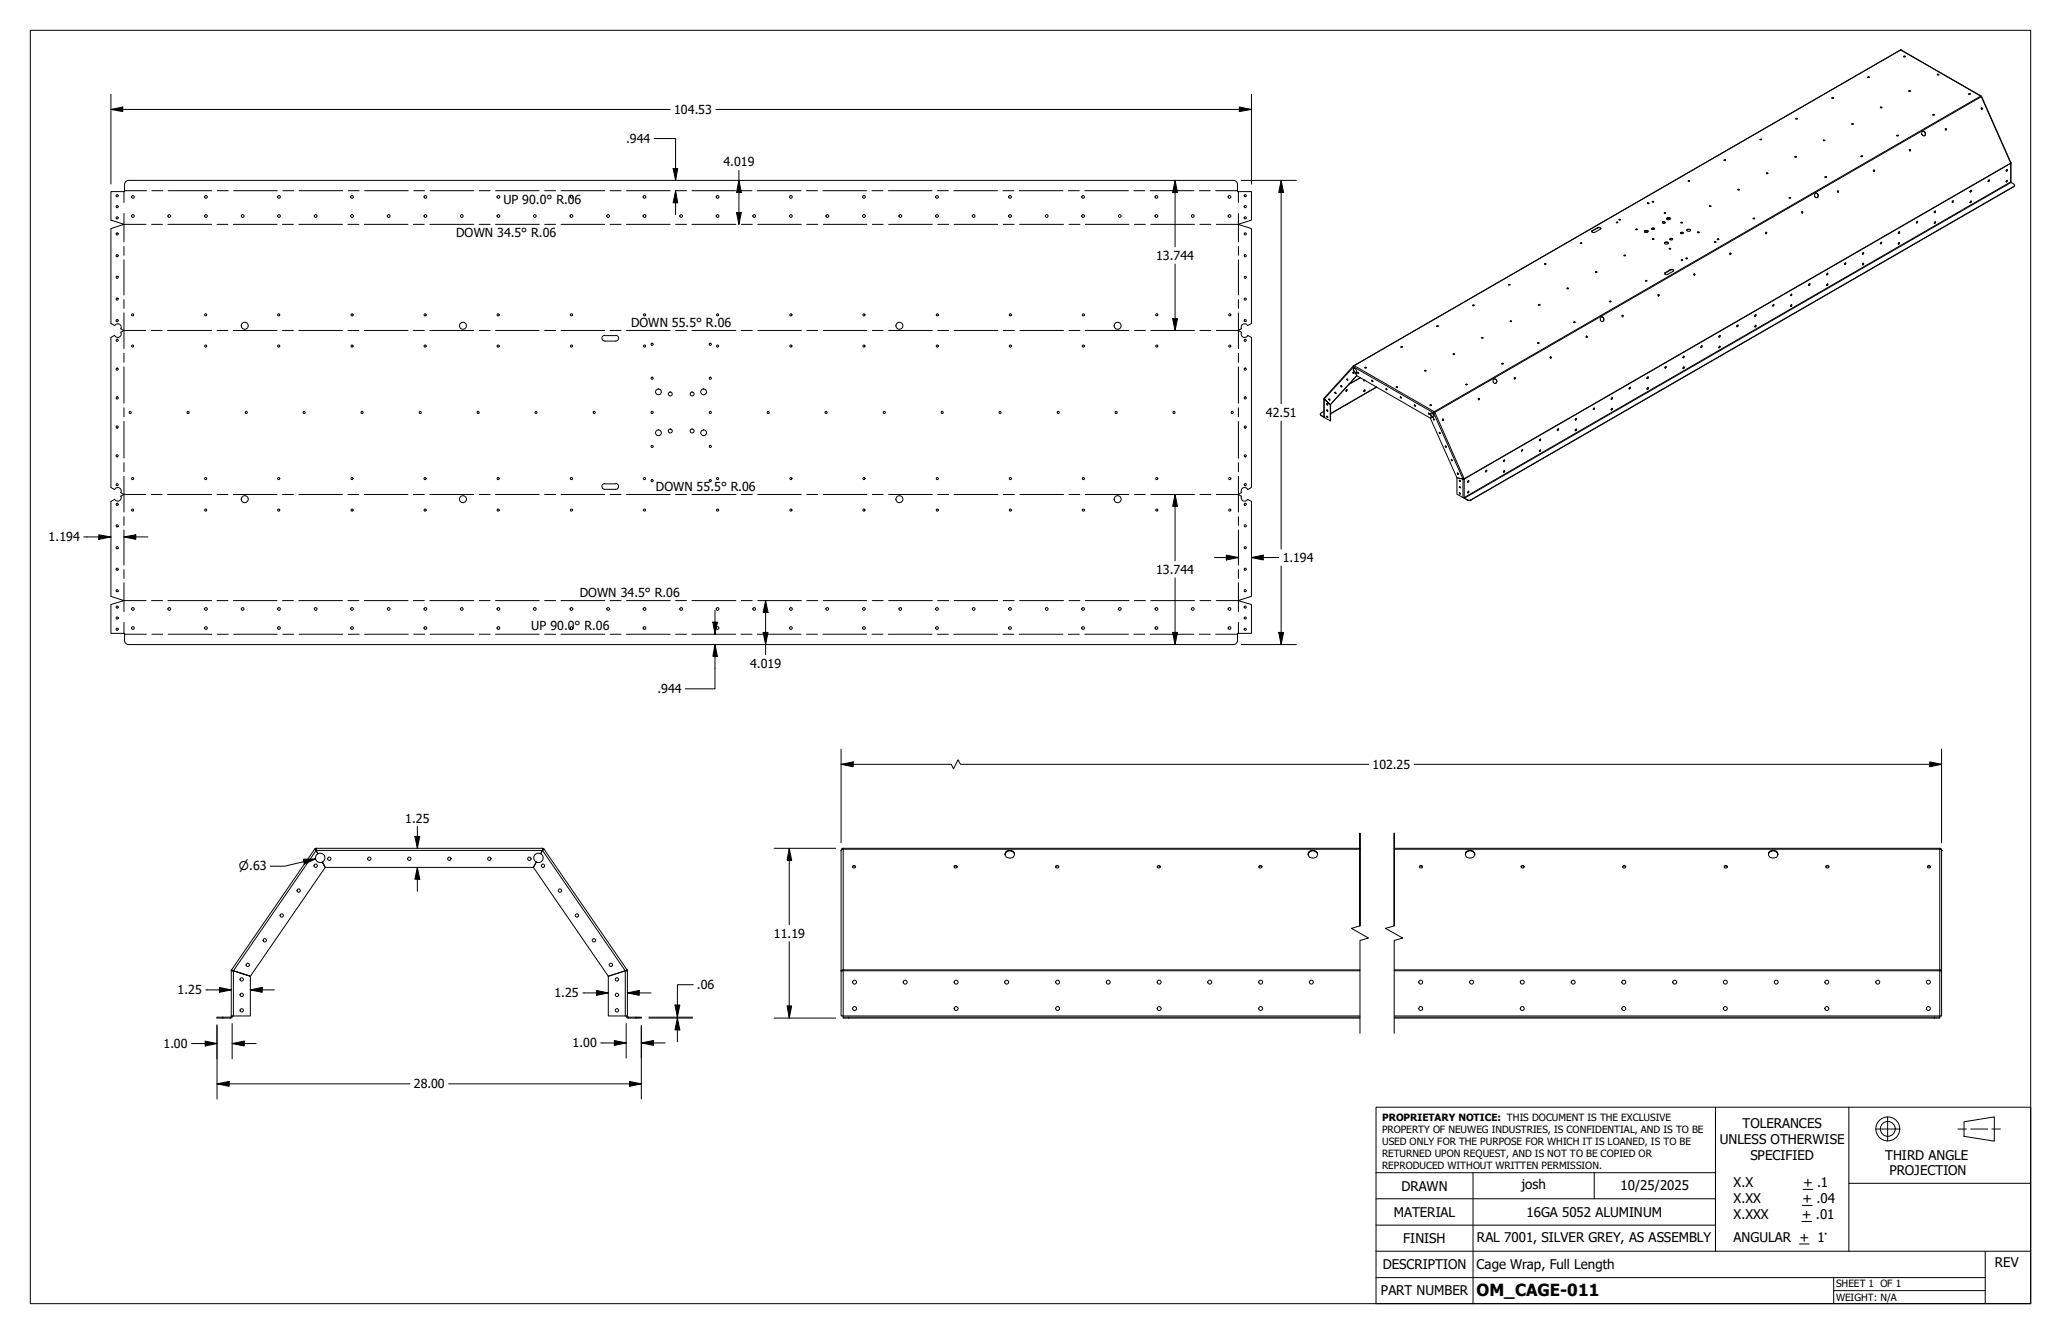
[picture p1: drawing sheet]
<svg xmlns="http://www.w3.org/2000/svg" width="432mm" height="279mm" viewBox="0 0 432 279" stroke-linecap="round" stroke-linejoin="round" font-family="sans-serif">
<!-- layer: Visible (ANSI) -->
<g fill="none" stroke="#000" stroke-width=".21">
<path d="M391.3 16.2h.3M391.3 16.1h.2l.1 .2zM398.2 10.5l16.9 9.6M398.2 10.5l-114.5 66.1M398.2 10.4v.1M398.8 11.9h.4M399.9 19.1h.3M405.9 15.6h.3v.1h-.3zM405.9 15.7h.3M412.4 19.7l.3-.1a.16 .16 0 0 1-.1 .2 .16 .16 0 0 1-.2-.1zM412.5 19.7h.2M353.7 37.9h.2"/>
<path d="M353.7 37.8l.3 .1-.3 .1zM361.2 33.6h.3M364.1 39.7l.3-.1v.2h-.2zM364.1 39.8h.3M368.7 29.3h.3M370.1 36.3l.2-.1 .1 .1-.3 .1zM370.1 36.3h.3M376 32.9h.4M376.2 24.9h.4M376.2 24.8h.3l.1 .1-.3 .1zM382 29.3h.3v.2h-.3zM382 29.5h.3"/>
<path d="M382.3 37.1h.4M382.3 37h.2l.2 .1zM383.8 20.6h.3M388 25.9l.3 .1h-.3zM388 26h.3M389.9 32.8h.3M392.6 35.6v.3M394 22.5h.3M397.4 28.4h.3M397.4 28.3h.3a.16 .16 0 0 1-.2 .2 .16 .16 0 0 1-.1-.2zM400 31.3l.2 .1-.1 .2M402.9 27.5h.1a.51 .51 0 0 1 .4 .4 .51 .51 0 0 1-.3 .5"/>
<path d="M404.9 24.1h.4M407.6 26.9l.1 .3M412.9 39.9a.16 .16 0 0 1 .1 .2 .16 .16 0 0 1-.3 0zM412.9 39.9l-.2 .3M415.1 20.2v.1M415.1 20.2l-.1-.1 .1 .2M415.1 22.6l.1 .1v.2M415.2 20.2l6.1 13.9M416.6 37.7l.2 .1a.19 .19 0 0 1-.1 .2 .19 .19 0 0 1-.2 0zM416.8 37.7l-.2 .3M420.5 35.7l-.1 .1M420.5 35.5l-.2 .3"/>
<path d="M420.5 37.8l-.2 .3M421.3 34.1v.1zM421.3 34.2v4l.6 .3a.26 .26 0 0 1 .2 .3 .26 .26 0 0 1-.2 .3l-113.7 65.6h-.7l-.7-.5-.2 .1-1.4-.8v-3.4M422.1 38.8l-.2 .3-113.7 65.7h-.6l-.8-.4-.1-.2M316 59.7h.4M323.6 55.3h.2M323.7 55.2l.2 .1-.3 .1zM331.1 51h.3M333.5 48.4l1.3-.8h.3a.22 .22 0 0 1 .2 .1 .22 .22 0 0 1 0 .3l-1.2 .7-.5-.1zM334.3 57h.3M335.4 47.9l-.2-.2-.5 .1-1.2 .7M338.6 46.6h.3"/>
<path d="M338.6 46.5l.4 .1-.4 .1zM339.2 46h.3M340.2 53.5l.3-.1 .1 .2zM340.2 53.5h.4M342.7 48.1h.3M342.8 47.9l.2 .2h-.2zM344.6 48.5l.1-.2h.4l.2 .2M344.6 48.3h.2a.28 .28 0 0 1 .4-.1 .28 .28 0 0 1 0 .4l-.3 .1a.23 .23 0 0 1-.3-.1 .23 .23 0 0 1 0-.3zM344.7 58.9h.3M345.1 48.3l-.5 .3M345.2 42.5l.3 .1a.17 .17 0 0 1-.2 .1 .17 .17 0 0 1-.1-.2zM345.2 42.6h.2"/>
<path d="M346.1 47.8h.4a.17 .17 0 0 1 .1 .2 .17 .17 0 0 1-.2 .1h-.3zM346.1 47.9l.1-.1 .4 .1M346.1 42.3h.4M346.2 50h.3v.1l-.2 .1zM346.2 50.1h.3M348.3 46.7l.1-.2h.4l.1 .2M348.7 44.6h.3M348.7 57.2l1.2-.7 .4-.1 .3 .2-.1 .2-1.3 .7-.5-.1zM348.7 50.9l.5-.2a.26 .26 0 0 1 .4 .2 .26 .26 0 0 1-.4 .2h-.3zM348.7 50.9l.4-.2 .5 .2M349.2 45.8l.2-.1h.4l.1 .1M349.2 45.7l.2-.1a.3 .3 0 0 1 .4 0 .3 .3 0 0 1 .1 .4h-.4a.23 .23 0 0 1-.3 0 .23 .23 0 0 1 0-.3z"/>
<path d="M349.8 52.1h.2M349.8 45.7l-.6 .3M349.8 50l.4-.1 .2 .2a.3 .3 0 0 1-.3 .2 .3 .3 0 0 1-.3-.3zM349.8 50.1l.3-.1 .3 .1M350.6 56.7l-.1-.2h-.5l-1.3 .8M352.1 48.7l.5-.1a.24 .24 0 0 1-.2 .4 .24 .24 0 0 1-.3-.2zM352.1 48.8l.1-.1 .5 .1M352.2 46.7h.3M352.2 54.5h.4M352.2 54.4h.3l.1 .1h-.3zM353.3 54.2h.2M353.4 48.1l.5-.1a.25 .25 0 0 1 .3 .3 .25 .25 0 0 1-.4 .2 .3 .3 0 0 1-.3-.1 .3 .3 0 0 1-.1-.3z"/>
<path d="M353.4 48.3l.2-.2h.3l.3 .2M354.9 57.3l.1 .1v.3M355.7 48.7h.3M358.1 43.1h.4a.16 .16 0 0 1-.2 .2 .16 .16 0 0 1-.2-.2zM358.1 43.2h.4M359.2 50.6l.3 .1-.2 .1zM359.2 50.7h.3M359.8 50.2h.3M362.5 53l.1 .1-.1 .2M367.3 45.8h.3M367.3 45.7h.2l.1 .1zM370 48.6l.1 .1-.1 .3"/>
<path d="M374.8 41.5h.4M377.5 44.3l.1 .3M379 59.5l.2-.1a.19 .19 0 0 1 0 .3 .19 .19 0 0 1-.3-.1zM379.1 59.4l.1 .1-.3 .3M380.4 40.4l.5 .4-.1 .5-.2 .1M382.8 59.5l.2 .1a.19 .19 0 0 1-.1 .2 .19 .19 0 0 1-.2 0zM382.9 57.2l-.2 .3M382.9 59.4l-.2 .4M385 40h.1v.3M386.5 55.2l.2-.1-.1 .3h-.1zM386.7 55.1l-.2 .3M390.2 53l.3-.1-.2 .4z"/>
<path d="M390.4 52.9l-.2 .3M390.4 55.1l-.1 .3h-.1M394.1 50.7l.2 .1-.2 .3h-.1zM394.1 50.7l-.1 .4M398 48.5l-.2 .4M398 50.8l-.2 .3M401.7 46.4l-.2 .3M405.4 46.4a.16 .16 0 0 1 .1 .2 .16 .16 0 0 1-.2 .1zM405.4 44.2l-.1 .3M405.4 46.4l-.1 .4M409.1 42h.2v.2l-.2 .2zM409.2 42l-.2 .4"/>
<path d="M412.9 42.1v.3h-.2M24 68.2l-.8-.4v-19.9l2.8-.9-2.8-.9v-6h2.9v-1.4a.86 .86 0 0 1 .9-.9h231.4a.86 .86 0 0 1 .9 .8v1.5h2.9v6l-2.8 .9 2.8 .9v19.9l-.8 .4M24 70.2l-.8 .5v31.4l.8 .5M24 68.2a.73 .73 0 0 1 1-.3 .73 .73 0 0 1 .3 1M25.3 68.8l.7 .4-.7 .4a.71 .71 0 0 1-.3 1 .71 .71 0 0 1-1-.3M126.7 70.3h2.3M126.7 70.2a.6 .6 0 0 0-.6 .6 .6 .6 0 0 0 .6 .6h2.3M129 70.2a.6 .6 0 0 1 .6 .6 .6 .6 0 0 1-.6 .6M260.1 68.8l-.7 .4 .7 .4a.74 .74 0 0 0 .3 1 .74 .74 0 0 0 1-.3M261.4 70.2l.8 .5v31.4l-.8 .5M261.4 68.2a.73 .73 0 0 0-1-.3 .73 .73 0 0 0-.3 1M282.2 79.4h.2v.2h-.2z"/>
<path d="M282.3 79.4l.1 .2M283.5 78l.2 .1-.1 .2zM283.5 78l.2 .2M283.6 76.8l.1 .4M283.6 76.6h.1l-.1 .2M283.6 76.6v.2M283.6 76.6l-6.2 6.8v.2v-.2M283.6 76.6h.1M283.7 77.2v.5l.4 .3M283.7 77.2l-.2 .1 .1 .4 .4 .4M283.7 77.2h.1M283.7 77.2l.5 .3v.5l-.2 .1"/>
<path d="M284 78.1l.2 .6M284.1 78h.1M284.1 78l-.1 .1M284.2 78l-.2 .1M284.2 78.7l15.5 8.9 5.5 12.5M284.2 78.7l-5.5 6.1M284.3 78.7l-5.5 6v3.4l-1.4-.7M284.5 78l.2 .2M285.8 79.5v.3l.2-.2M285.9 77h.4M285.9 77l.3-.1 .1 .1-.3 .1zM285.9 79.6l-.1 .2"/>
<path d="M287.5 79.6l.2 .3M287.5 79.6l.2 .3a.16 .16 0 0 1-.3 0 .16 .16 0 0 1 .1-.3zM293.5 72.7h.3M298.5 77.7h.3M298.6 77.5l.2 .2h-.3zM301 68.3h.3M301 68.3l.2-.1 .1 .1-.2 .1zM304.5 74.2h.2M308.5 64h.3M310.5 70.8h.2M312.9 79.5a.43 .43 0 0 1 .7 .2 .43 .43 0 0 1-.5 .6 .54 .54 0 0 1-.2-.8zM313.1 79.4h.2a.52 .52 0 0 1 0 .9"/>
<path d="M314.6 76.2h.3M314.6 76.1l.4 .1-.4 .1zM316.4 67.2h.2l.1 .2zM316.4 67.3h.3M317.3 79.1l.1 .3M322.1 71.9h.4M322.3 63.8h.3v.1zM322.4 63.9h.2M324.8 74.7l.1 .1v.3M328.3 60.5h.3M329.7 67.5h.2M329.7 67.4l.3 .1-.3 .1z"/>
<path d="M332.4 70.4l.1 .1-.1 .2M335.5 66.4l.5 .3v.4l-.3 .3M335.5 66.4a.51 .51 0 0 1 .6 .4 .51 .51 0 0 1-.4 .6 .57 .57 0 0 1-.4-.5 .57 .57 0 0 1 .2-.5zM337.2 63.2h.3M339.9 66l.1 .1-.1 .3M345.1 79l.1-.1a.16 .16 0 0 1 .1 .3 .16 .16 0 0 1-.2 0zM345.2 78.9v.3h-.1M347.4 61.7l.1 .1v.2M348.9 76.8h.2a.18 .18 0 0 1 0 .2 .18 .18 0 0 1-.3 0zM349.1 76.8l-.2 .3M352.8 74.6l-.2 .3M352.8 76.8l-.2 .4"/>
<path d="M356.6 72.4l-.2 .4M360.2 72.5l.2 .1-.1 .2h-.2zM360.3 70.2a.16 .16 0 0 1 0 .3 .16 .16 0 0 1-.2 0l.2-.3 .1 .2-.1 .2-.2-.1M360.3 72.5l-.2 .3M363.9 68.1h.1a.16 .16 0 0 1 .1 .2 .16 .16 0 0 1-.2 0zM364.1 68.1l-.2 .3M367.9 65.9l-.2 .3M367.9 68.1l-.2 .4M371.6 63.8l-.2 .3M375.2 61.7l.2-.1-.1 .3h-.1zM375.2 63.9l.2-.1-.1 .4-.1-.1zM375.3 61.6l-.1 .3"/>
<path d="M375.3 63.8l-.1 .3M276.6 86.7l.2 .4 .6 .3M277.4 87.4h.1M277.4 86.2l-.6 .3a.26 .26 0 0 0-.2 .2 .26 .26 0 0 0 .2 .3l.6 .3M277.4 87.3h.1M277.4 83.5v3.9M277.4 83.6l1.4 1.1zM277.9 84.6l.2-.1 .1 .3h-.1zM277.9 85.9h.2l.1 .2h-.2zM278.1 84.5l.1 .3M278.1 85.9l.1 .2M278.1 87.2l.1 .2"/>
<path d="M278.4 83.6l.2 .2M278.7 84.8v3.3M279.7 82.2l.2 .2M280.9 80.8l.3 .2h-.2zM281 80.8l.1 .2M282.2 81.6l-.2 .3M285.8 81.7h.2l-.1 .3h-.1zM285.9 81.7l-.1 .3M288.4 81.1l-9.6 5.6M290.4 81.3l.2 .3M292.5 81h.3v.2h-.3zM292.5 81.1h.3"/>
<path d="M293.3 83.2l.1-.1 .2 .3zM293.4 83.1l.2 .2M296.3 84.8a.16 .16 0 0 1 .2 .1 .16 .16 0 0 1 0 .2zM296.4 84.8l.1 .2M299.3 86.5l.2 .3zM299.3 86.5l.2 .2M299.6 84.9h.2M299.6 84.8l.3 .1-.3 .1zM299.7 87.6h.1M299.8 86.5v.4l.2 .3M299.9 87.2l-.2 .4M300 87.2h.1"/>
<path d="M300 87.2l.4 .2M300 87.2h-.1M300.2 86.7h.1M300.2 86.7l-.2-.1a.23 .23 0 0 0-.3 0 .23 .23 0 0 0 0 .3l.2 .3M300.2 86.7a.44 .44 0 0 1 0 .7l-.3-.2M300.4 87.7l.1 .2M300.4 86.5l-.2 .2M300.4 86.4h.1M300.4 86.4l-.2 .3M300.4 86.4v.1M300.5 86.2l.1 .2M300.5 86.3v.1"/>
<path d="M300.5 86.2l-.1 .3M300.5 86.3l-.1 .1M300.5 86.2v.1M300.6 86.4l-.2 .1M300.6 86.4h-.1M301.6 90.6l.2 .2M302.2 87.8h.1a.16 .16 0 0 1 .2 .1 .16 .16 0 0 1-.2 .2zM302.3 87.8v.3M302.8 93.4l.2 .3M304 96.3a.16 .16 0 0 1 .3 0 .16 .16 0 0 1-.1 .2zM304.1 96.2l.2 .3M305.4 99.1l.2 .2a.16 .16 0 0 1-.3 0 .16 .16 0 0 1 .1-.2z"/>
<path d="M305.4 99.1l.1 .2M307.1 80.6h.3M309.8 83.4l.1 .1-.1 .3M311.4 98.5l-.2 .3M315.1 96.3h.1a.16 .16 0 0 1 0 .3 .16 .16 0 0 1-.2 0zM315.1 98.6l.2 .1-.3 .2zM315.2 96.3l-.2 .3M315.2 98.6l-.2 .3M319 94.1l-.2 .4M322.5 94.4l.3-.2-.1 .4h-.2zM322.7 91.9l-.1 .4h-.1M322.7 94.2l-.2 .4"/>
<path d="M326.5 89.8v.2l-.2 .1M330.1 89.9h.1a.16 .16 0 0 1 .1 .2 .16 .16 0 0 1-.3 0zM330.3 87.6l-.2 .3M330.3 89.9l-.2 .3M334 85.5l-.2 .3M337.8 83.2l-.2 .4M337.8 85.5l-.2 .4M341.5 81.1l-.1 .3h-.1M345.2 81.2l.1 .1-.2 .2M24 104.6l-.8 .4v19.9l2.8 .9-2.8 .8v6.1h2.9v1.4M24 102.5a.71 .71 0 0 1 1-.3 .71 .71 0 0 1 .3 1l.7 .4-.7 .3M25.3 103.9a.73 .73 0 0 1-.3 1 .73 .73 0 0 1-1-.3"/>
<path d="M126.7 101.3h2.3M126.7 101.3a.6 .6 0 0 0-.6 .6 .6 .6 0 0 0 .6 .6h2.3M129 101.3a.6 .6 0 0 1 .6 .6 .6 .6 0 0 1-.6 .6M260.1 103.9a.73 .73 0 0 0 .3 1 .73 .73 0 0 0 1-.3M261.4 104.6l.8 .4v19.9l-2.8 .9 2.8 .8v6.1h-2.9v1.4M261.4 102.5a.74 .74 0 0 0-1-.3 .74 .74 0 0 0-.3 1l-.7 .4 .7 .3M305.2 100.1l1.3 .2M305.8 100.6l.1 .2M305.8 101.9l.1 .3M305.8 103.2l.1 .2-.1-.2v.2h.1M306.5 100.3h.3M306.6 100.3h.1"/>
<path d="M306.7 100.3h.1M307.7 100.6l-.2 .4M307.7 102.9l-.2 .3a.16 .16 0 0 1 .1-.2 .16 .16 0 0 1 .2 0l-.1 .3-.2-.1M26.1 134.1a.86 .86 0 0 0 .9 .9h231.4a.86 .86 0 0 0 .9-.9M65.9 177.9l.3 .2M65.9 177.9l-17.4 25.2M65.9 177.9l.2 .1M66.1 178l.1 .1M66.2 177.7v.4M66.2 178.1l.4 .7M66.2 177.7h47.5M66.3 177.9l-.2 .1"/>
<path d="M66.3 177.7l-.4 .2M66.6 178.8a.98 .98 0 0 0-.4 1.3 .98 .98 0 0 0 1.3 .4M66.6 178.8a.98 .98 0 0 1 1.4 .4 .98 .98 0 0 1-.5 1.3M113.3 178.8a.98 .98 0 0 0-1.4 .4 .98 .98 0 0 0 .4 1.3M113.6 177.9l.2 .1M113.6 177.7l.4 .2M113.7 178.1l-.4 .7a.98 .98 0 0 1 .4 1.3 .98 .98 0 0 1-1.3 .4M113.7 177.7v.4M113.7 177.9v.2M113.7 177.7v.2M113.8 178l-.1 .1M114 177.9l-.3 .2"/>
<path d="M114 177.9l17.4 25.2M114 177.9l-.2 .1M176.2 178.1h.1M176.2 178.1v25.2h.5M176.7 177.7v.2l-.5 .2M176.7 177.7l-.4 .1-.1 .3M176.7 177.7h108.2M210.6 178.9a.97 .97 0 0 0 1.1 .8 .97 .97 0 0 0 .8-1.1 1.04 1.04 0 0 0-1.1-.5 1.04 1.04 0 0 0-.8 .8 1.02 1.02 0 0 1 1-.7 1.02 1.02 0 0 1 .9 .7M274.1 178.9a.97 .97 0 0 0 1.1 .8 .97 .97 0 0 0 .8-1.1 1.04 1.04 0 0 0-1.1-.5 1.04 1.04 0 0 0-.8 .8 1.02 1.02 0 0 1 1-.7 1.02 1.02 0 0 1 .9 .7M292.1 177.7h114.3M307 178.9a1 1 0 0 0 1.1 .8 1 1 0 0 0 .9-.9 1.03 1.03 0 0 0-1.1-.7 1.03 1.03 0 0 0-.9 .8 1.02 1.02 0 0 1 1-.7 1.02 1.02 0 0 1 1 .7M370.5 178.9a1 1 0 0 0 1.1 .8 1 1 0 0 0 .9-.9 1.03 1.03 0 0 0-1.1-.7 1.03 1.03 0 0 0-.9 .8 1.02 1.02 0 0 1 1-.7 1.02 1.02 0 0 1 1 .7"/>
<path d="M406.4 177.7v.2h.3l.1 .2M406.4 177.7a.35 .35 0 0 1 .4 .4M406.8 178.1v34.7h-.4v.4h-114.3M406.8 178.1h.1M67.5 180.5l.6 1.2-.5-1.2M112.3 180.5l-.5 1.2 .6-1.2M178.6 181.6l.3-.2 .4 .2M199.9 181.6l.3-.2 .3 .2M221.2 181.6l.2-.2 .4 .2M242.4 181.6l.3-.2 .4 .2M263.7 181.6l.3-.2 .4 .1v.1M297.4 181.6l.2-.2 .4 .2"/>
<path d="M318.7 181.6l.2-.2 .4 .1v.1M340 181.6l.2-.2 .4 .2M361.3 181.6l.2-.2 .4 .2M382.5 181.6l.3-.2 .4 .2M403.8 181.6l.3-.2 .3 .2M48.3 213h-2.8v.2h2.8M48.5 203.3v9.5h4v-8.3M48.5 203.3h.4M48.5 212.8l-.2 .2M48.5 203.1l.4 .2M48.5 203.1v.3M48.7 203.2l-.1 .2"/>
<path d="M48.7 212.8l-.2 .4h-.2M52.5 204.5l-3.6-1.2 3.6 1.2M52.5 204.5l15.6-22.8h43.7l15.6 22.8M131 203.3h.4M131 203.3l-3.6 1.2M131.2 212.8l.2 .4h.2h2.8v-.2h-2.8l-.2-.2M131.2 203.2l.1 .2M131.4 203.1v.3M131.4 203.1l-.4 .2h.4M131.4 203.1l-.4 .2M131.4 203.3v9.5h-4v-8.3M176.2 203.3h.1"/>
<path d="M176.2 203.3v9.5h.5v.4h108.2M176.3 203.2l.4-.1v.2h-.5zM176.7 213h108.2M292.1 213h114.3M406.4 203.3h.4M406.4 203.1h.3l.1 .2h-.4z"/>
<circle cx="399" cy="11.8" r=".14"/>
<circle cx="400.1" cy="19.1" r=".14"/>
<circle cx="361.3" cy="33.6" r=".15"/>
<circle cx="368.9" cy="29.2" r=".13"/>
<circle cx="376.2" cy="32.8" r=".13"/>
<circle cx="383.9" cy="20.5" r=".14"/>
<circle cx="390" cy="32.7" r=".14"/>
<circle cx="392.6" cy="35.8" r=".15"/>
<circle cx="394.1" cy="22.5" r=".14"/>
<circle cx="400.1" cy="31.5" r=".16"/>
<circle cx="403" cy="27.9" r=".45"/>
<circle cx="405.1" cy="24" r=".13"/>
<circle cx="407.7" cy="27.1" r=".14"/>
<circle cx="415.2" cy="22.8" r=".16"/>
<circle cx="420.4" cy="37.9" r=".15"/>
<circle cx="420.4" cy="35.7" r=".17"/>
<circle cx="24.5" cy="43.3" r=".22"/>
<circle cx="24.5" cy="41" r=".22"/>
<circle cx="24.5" cy="45.6" r=".22"/>
<circle cx="24.5" cy="49" r=".22"/>
<circle cx="24.5" cy="58.1" r=".22"/>
<circle cx="24.5" cy="53.6" r=".22"/>
<circle cx="27.8" cy="45.2" r=".29"/>
<circle cx="27.8" cy="41.2" r=".29"/>
<circle cx="35.5" cy="45.2" r=".29"/>
<circle cx="43.1" cy="45.2" r=".29"/>
<circle cx="43.1" cy="41.2" r=".29"/>
<circle cx="50.8" cy="45.2" r=".29"/>
<circle cx="58.5" cy="45.2" r=".29"/>
<circle cx="58.5" cy="41.2" r=".29"/>
<circle cx="66.1" cy="45.2" r=".29"/>
<circle cx="73.8" cy="45.2" r=".29"/>
<circle cx="73.8" cy="41.2" r=".29"/>
<circle cx="81.4" cy="45.2" r=".29"/>
<circle cx="89.1" cy="45.2" r=".29"/>
<circle cx="89.1" cy="41.2" r=".29"/>
<circle cx="96.7" cy="45.2" r=".29"/>
<circle cx="104.4" cy="45.2" r=".29"/>
<circle cx="104.4" cy="41.2" r=".29"/>
<circle cx="112" cy="45.2" r=".29"/>
<circle cx="119.7" cy="45.2" r=".29"/>
<circle cx="119.7" cy="41.2" r=".29"/>
<circle cx="127.4" cy="45.2" r=".29"/>
<circle cx="135" cy="45.2" r=".29"/>
<circle cx="135" cy="41.2" r=".29"/>
<circle cx="142.7" cy="45.2" r=".29"/>
<circle cx="150.3" cy="45.2" r=".29"/>
<circle cx="150.3" cy="41.2" r=".29"/>
<circle cx="158" cy="45.2" r=".29"/>
<circle cx="165.7" cy="45.2" r=".29"/>
<circle cx="165.7" cy="41.2" r=".29"/>
<circle cx="173.3" cy="45.2" r=".29"/>
<circle cx="181" cy="45.2" r=".29"/>
<circle cx="181" cy="41.2" r=".29"/>
<circle cx="188.6" cy="45.2" r=".29"/>
<circle cx="196.3" cy="45.2" r=".29"/>
<circle cx="196.3" cy="41.2" r=".29"/>
<circle cx="204" cy="45.2" r=".29"/>
<circle cx="211.6" cy="45.2" r=".29"/>
<circle cx="211.6" cy="41.2" r=".29"/>
<circle cx="219.3" cy="45.2" r=".29"/>
<circle cx="226.9" cy="45.2" r=".29"/>
<circle cx="226.9" cy="41.2" r=".29"/>
<circle cx="234.6" cy="45.2" r=".29"/>
<circle cx="242.3" cy="45.2" r=".29"/>
<circle cx="242.3" cy="41.2" r=".29"/>
<circle cx="249.9" cy="45.2" r=".29"/>
<circle cx="257.6" cy="45.2" r=".29"/>
<circle cx="257.6" cy="41.2" r=".29"/>
<circle cx="260.9" cy="43.3" r=".22"/>
<circle cx="260.9" cy="41" r=".22"/>
<circle cx="260.9" cy="45.6" r=".22"/>
<circle cx="260.9" cy="53.6" r=".22"/>
<circle cx="260.9" cy="49" r=".22"/>
<circle cx="260.9" cy="58.1" r=".22"/>
<circle cx="316.2" cy="59.6" r=".13"/>
<circle cx="331.2" cy="50.9" r=".14"/>
<circle cx="334.5" cy="56.9" r=".14"/>
<circle cx="339.3" cy="46" r=".13"/>
<circle cx="344.9" cy="58.8" r=".13"/>
<circle cx="346.3" cy="42.3" r=".15"/>
<circle cx="348.6" cy="46.6" r=".24"/>
<circle cx="348.9" cy="44.6" r=".14"/>
<circle cx="349.9" cy="52.1" r=".14"/>
<circle cx="352.4" cy="46.6" r=".13"/>
<circle cx="353.4" cy="54.1" r=".14"/>
<circle cx="355" cy="57.5" r=".14"/>
<circle cx="355.9" cy="48.6" r=".14"/>
<circle cx="359.9" cy="50.1" r=".14"/>
<circle cx="362.5" cy="53.2" r=".16"/>
<circle cx="370" cy="48.8" r=".14"/>
<circle cx="375" cy="41.4" r=".14"/>
<circle cx="377.6" cy="44.5" r=".15"/>
<circle cx="380.6" cy="40.9" r=".44"/>
<circle cx="382.8" cy="57.4" r=".19"/>
<circle cx="385.1" cy="40.1" r=".14"/>
<circle cx="390.3" cy="55.3" r=".16"/>
<circle cx="397.8" cy="51" r=".16"/>
<circle cx="397.9" cy="48.7" r=".17"/>
<circle cx="401.6" cy="46.5" r=".16"/>
<circle cx="405.4" cy="44.4" r=".17"/>
<circle cx="412.9" cy="42.3" r=".16"/>
<circle cx="24.5" cy="62.6" r=".22"/>
<circle cx="24.5" cy="67.2" r=".22"/>
<circle cx="24.5" cy="77.3" r=".22"/>
<circle cx="24.5" cy="71.3" r=".22"/>
<circle cx="27.8" cy="72.5" r=".22"/>
<circle cx="27.8" cy="65.9" r=".22"/>
<circle cx="43.1" cy="72.5" r=".22"/>
<circle cx="43.1" cy="65.9" r=".22"/>
<circle cx="51.3" cy="68.2" r=".73"/>
<circle cx="58.4" cy="72.5" r=".22"/>
<circle cx="58.4" cy="65.9" r=".22"/>
<circle cx="73.8" cy="72.5" r=".22"/>
<circle cx="73.8" cy="65.9" r=".22"/>
<circle cx="89.1" cy="72.5" r=".22"/>
<circle cx="89.1" cy="65.9" r=".22"/>
<circle cx="97" cy="68.2" r=".73"/>
<circle cx="104.4" cy="72.5" r=".22"/>
<circle cx="104.4" cy="65.9" r=".22"/>
<circle cx="119.7" cy="72.5" r=".22"/>
<circle cx="119.7" cy="65.9" r=".22"/>
<circle cx="135" cy="72.5" r=".22"/>
<circle cx="135" cy="65.9" r=".22"/>
<circle cx="136.6" cy="79.2" r=".22"/>
<circle cx="136.6" cy="72.1" r=".22"/>
<circle cx="148.8" cy="79.2" r=".22"/>
<circle cx="148.8" cy="72.1" r=".22"/>
<circle cx="150.3" cy="72.5" r=".22"/>
<circle cx="150.3" cy="65.9" r=".22"/>
<circle cx="165.7" cy="72.5" r=".22"/>
<circle cx="165.7" cy="65.9" r=".22"/>
<circle cx="181" cy="65.9" r=".22"/>
<circle cx="181" cy="72.5" r=".22"/>
<circle cx="188.4" cy="68.2" r=".73"/>
<circle cx="196.4" cy="65.9" r=".22"/>
<circle cx="196.4" cy="72.5" r=".22"/>
<circle cx="211.7" cy="72.5" r=".22"/>
<circle cx="211.7" cy="65.9" r=".22"/>
<circle cx="227" cy="72.5" r=".22"/>
<circle cx="227" cy="65.9" r=".22"/>
<circle cx="234.2" cy="68.2" r=".73"/>
<circle cx="242.3" cy="65.9" r=".22"/>
<circle cx="242.3" cy="72.5" r=".22"/>
<circle cx="257.7" cy="72.5" r=".22"/>
<circle cx="257.7" cy="65.9" r=".22"/>
<circle cx="260.9" cy="77.3" r=".22"/>
<circle cx="260.9" cy="71.3" r=".22"/>
<circle cx="260.9" cy="62.6" r=".22"/>
<circle cx="260.9" cy="67.2" r=".22"/>
<circle cx="284.6" cy="78.1" r=".16"/>
<circle cx="293.6" cy="72.6" r=".14"/>
<circle cx="304.6" cy="74.2" r=".14"/>
<circle cx="308.7" cy="63.9" r=".14"/>
<circle cx="310.6" cy="70.7" r=".14"/>
<circle cx="317.3" cy="79.3" r=".12"/>
<circle cx="322.3" cy="71.9" r=".15"/>
<circle cx="324.9" cy="74.9" r=".16"/>
<circle cx="328.5" cy="60.4" r=".14"/>
<circle cx="332.4" cy="70.5" r=".14"/>
<circle cx="337.3" cy="63.2" r=".15"/>
<circle cx="339.9" cy="66.2" r=".15"/>
<circle cx="347.5" cy="61.9" r=".16"/>
<circle cx="352.7" cy="74.8" r=".15"/>
<circle cx="352.8" cy="77" r=".17"/>
<circle cx="356.5" cy="72.6" r=".16"/>
<circle cx="367.8" cy="66.1" r=".15"/>
<circle cx="367.8" cy="68.3" r=".16"/>
<circle cx="371.5" cy="63.9" r=".15"/>
<circle cx="24.5" cy="89.4" r=".22"/>
<circle cx="24.5" cy="95.5" r=".22"/>
<circle cx="24.5" cy="83.3" r=".22"/>
<circle cx="27.3" cy="86.4" r=".22"/>
<circle cx="39.4" cy="86.4" r=".22"/>
<circle cx="51.6" cy="86.4" r=".22"/>
<circle cx="63.7" cy="86.4" r=".22"/>
<circle cx="75.9" cy="86.4" r=".22"/>
<circle cx="88" cy="86.4" r=".22"/>
<circle cx="100.2" cy="86.4" r=".22"/>
<circle cx="112.3" cy="86.4" r=".22"/>
<circle cx="124.5" cy="86.4" r=".22"/>
<circle cx="136.6" cy="86.4" r=".22"/>
<circle cx="136.6" cy="93.5" r=".22"/>
<circle cx="138" cy="82.1" r=".6"/>
<circle cx="138" cy="90.6" r=".6"/>
<circle cx="140.4" cy="90.3" r=".41"/>
<circle cx="140.4" cy="82.5" r=".41"/>
<circle cx="145" cy="82.5" r=".41"/>
<circle cx="145" cy="90.3" r=".41"/>
<circle cx="147.4" cy="82.1" r=".6"/>
<circle cx="147.4" cy="90.6" r=".6"/>
<circle cx="148.8" cy="93.5" r=".22"/>
<circle cx="148.8" cy="86.4" r=".22"/>
<circle cx="160.9" cy="86.4" r=".22"/>
<circle cx="173.1" cy="86.4" r=".22"/>
<circle cx="185.3" cy="86.4" r=".22"/>
<circle cx="197.4" cy="86.4" r=".22"/>
<circle cx="209.5" cy="86.4" r=".22"/>
<circle cx="221.7" cy="86.4" r=".22"/>
<circle cx="233.8" cy="86.4" r=".22"/>
<circle cx="246" cy="86.4" r=".22"/>
<circle cx="258.2" cy="86.4" r=".22"/>
<circle cx="260.9" cy="95.5" r=".22"/>
<circle cx="260.9" cy="89.4" r=".22"/>
<circle cx="260.9" cy="83.3" r=".22"/>
<circle cx="278" cy="87.3" r=".13"/>
<circle cx="278.5" cy="83.7" r=".16"/>
<circle cx="279.8" cy="82.3" r=".14"/>
<circle cx="282.1" cy="81.7" r=".15"/>
<circle cx="290.5" cy="81.5" r=".14"/>
<circle cx="300.4" cy="87.8" r=".12"/>
<circle cx="301.6" cy="90.7" r=".14"/>
<circle cx="302.9" cy="93.5" r=".13"/>
<circle cx="307.2" cy="80.5" r=".14"/>
<circle cx="309.8" cy="83.6" r=".14"/>
<circle cx="311.3" cy="98.6" r=".16"/>
<circle cx="318.9" cy="94.3" r=".15"/>
<circle cx="322.6" cy="92.1" r=".16"/>
<circle cx="326.4" cy="89.9" r=".16"/>
<circle cx="330.1" cy="87.8" r=".16"/>
<circle cx="333.9" cy="85.6" r=".15"/>
<circle cx="337.7" cy="83.5" r=".15"/>
<circle cx="337.7" cy="85.7" r=".15"/>
<circle cx="341.4" cy="81.2" r=".16"/>
<circle cx="345.2" cy="81.4" r=".17"/>
<circle cx="24.5" cy="114.7" r=".22"/>
<circle cx="24.5" cy="110.1" r=".22"/>
<circle cx="24.5" cy="105.6" r=".22"/>
<circle cx="24.5" cy="119.2" r=".22"/>
<circle cx="24.5" cy="101.5" r=".22"/>
<circle cx="27.8" cy="106.8" r=".22"/>
<circle cx="27.8" cy="100.2" r=".22"/>
<circle cx="43.1" cy="100.2" r=".22"/>
<circle cx="43.1" cy="106.8" r=".22"/>
<circle cx="51.3" cy="104.6" r=".73"/>
<circle cx="58.4" cy="100.2" r=".22"/>
<circle cx="58.4" cy="106.8" r=".22"/>
<circle cx="73.8" cy="106.8" r=".22"/>
<circle cx="73.8" cy="100.2" r=".22"/>
<circle cx="89.1" cy="106.8" r=".22"/>
<circle cx="89.1" cy="100.2" r=".22"/>
<circle cx="97" cy="104.6" r=".73"/>
<circle cx="104.4" cy="106.8" r=".22"/>
<circle cx="104.4" cy="100.2" r=".22"/>
<circle cx="119.7" cy="106.8" r=".22"/>
<circle cx="119.7" cy="100.2" r=".22"/>
<circle cx="135" cy="100.2" r=".22"/>
<circle cx="135" cy="106.8" r=".22"/>
<circle cx="136.6" cy="100.7" r=".22"/>
<circle cx="148.8" cy="100.7" r=".22"/>
<circle cx="150.3" cy="106.8" r=".22"/>
<circle cx="150.3" cy="100.2" r=".22"/>
<circle cx="165.7" cy="106.8" r=".22"/>
<circle cx="165.7" cy="100.2" r=".22"/>
<circle cx="181" cy="106.8" r=".22"/>
<circle cx="181" cy="100.2" r=".22"/>
<circle cx="188.4" cy="104.6" r=".73"/>
<circle cx="196.4" cy="106.8" r=".22"/>
<circle cx="196.4" cy="100.2" r=".22"/>
<circle cx="211.7" cy="106.8" r=".22"/>
<circle cx="211.7" cy="100.2" r=".22"/>
<circle cx="227" cy="106.8" r=".22"/>
<circle cx="227" cy="100.2" r=".22"/>
<circle cx="234.2" cy="104.6" r=".73"/>
<circle cx="242.3" cy="106.8" r=".22"/>
<circle cx="242.3" cy="100.2" r=".22"/>
<circle cx="257.7" cy="106.8" r=".22"/>
<circle cx="257.7" cy="100.2" r=".22"/>
<circle cx="260.9" cy="101.5" r=".22"/>
<circle cx="260.9" cy="110.1" r=".22"/>
<circle cx="260.9" cy="114.7" r=".22"/>
<circle cx="260.9" cy="119.2" r=".22"/>
<circle cx="260.9" cy="105.6" r=".22"/>
<circle cx="305.8" cy="100.7" r=".12"/>
<circle cx="305.8" cy="102" r=".12"/>
<circle cx="307.6" cy="100.8" r=".16"/>
<circle cx="24.5" cy="123.7" r=".22"/>
<circle cx="24.5" cy="131.8" r=".22"/>
<circle cx="24.5" cy="129.4" r=".22"/>
<circle cx="24.5" cy="127.2" r=".22"/>
<circle cx="27.8" cy="127.5" r=".29"/>
<circle cx="27.8" cy="131.5" r=".29"/>
<circle cx="35.5" cy="127.5" r=".29"/>
<circle cx="43.1" cy="127.5" r=".29"/>
<circle cx="43.1" cy="131.5" r=".29"/>
<circle cx="50.8" cy="127.5" r=".29"/>
<circle cx="58.5" cy="131.5" r=".29"/>
<circle cx="58.5" cy="127.5" r=".29"/>
<circle cx="66.1" cy="127.5" r=".29"/>
<circle cx="73.8" cy="127.5" r=".29"/>
<circle cx="73.8" cy="131.5" r=".29"/>
<circle cx="81.4" cy="127.5" r=".29"/>
<circle cx="89.1" cy="127.5" r=".29"/>
<circle cx="89.1" cy="131.5" r=".29"/>
<circle cx="96.7" cy="127.5" r=".29"/>
<circle cx="104.4" cy="131.5" r=".29"/>
<circle cx="104.4" cy="127.5" r=".29"/>
<circle cx="112" cy="127.5" r=".29"/>
<circle cx="119.7" cy="131.5" r=".29"/>
<circle cx="119.7" cy="127.5" r=".29"/>
<circle cx="127.4" cy="127.5" r=".29"/>
<circle cx="135" cy="131.5" r=".29"/>
<circle cx="135" cy="127.5" r=".29"/>
<circle cx="142.7" cy="127.5" r=".29"/>
<circle cx="150.3" cy="131.5" r=".29"/>
<circle cx="150.3" cy="127.5" r=".29"/>
<circle cx="158" cy="127.5" r=".29"/>
<circle cx="165.7" cy="127.5" r=".29"/>
<circle cx="165.7" cy="131.5" r=".29"/>
<circle cx="173.3" cy="127.5" r=".29"/>
<circle cx="181" cy="131.5" r=".29"/>
<circle cx="181" cy="127.5" r=".29"/>
<circle cx="188.6" cy="127.5" r=".29"/>
<circle cx="196.3" cy="127.5" r=".29"/>
<circle cx="196.3" cy="131.5" r=".29"/>
<circle cx="204" cy="127.5" r=".29"/>
<circle cx="211.6" cy="127.5" r=".29"/>
<circle cx="211.6" cy="131.5" r=".29"/>
<circle cx="219.3" cy="127.5" r=".29"/>
<circle cx="226.9" cy="131.5" r=".29"/>
<circle cx="226.9" cy="127.5" r=".29"/>
<circle cx="234.6" cy="127.5" r=".29"/>
<circle cx="242.3" cy="131.5" r=".29"/>
<circle cx="242.3" cy="127.5" r=".29"/>
<circle cx="249.9" cy="127.5" r=".29"/>
<circle cx="257.6" cy="127.5" r=".29"/>
<circle cx="257.6" cy="131.5" r=".29"/>
<circle cx="260.9" cy="123.7" r=".22"/>
<circle cx="260.9" cy="127.2" r=".22"/>
<circle cx="260.9" cy="129.4" r=".22"/>
<circle cx="260.9" cy="131.8" r=".22"/>
<circle cx="69" cy="179.9" r=".35"/>
<circle cx="77.4" cy="179.9" r=".35"/>
<circle cx="85.8" cy="179.9" r=".35"/>
<circle cx="94.1" cy="179.9" r=".35"/>
<circle cx="102.5" cy="179.9" r=".35"/>
<circle cx="110.9" cy="179.9" r=".35"/>
<circle cx="55.5" cy="196.9" r=".35"/>
<circle cx="59" cy="191.7" r=".35"/>
<circle cx="62.6" cy="186.5" r=".35"/>
<circle cx="66.1" cy="181.3" r=".35"/>
<circle cx="113.8" cy="181.3" r=".35"/>
<circle cx="117.3" cy="186.5" r=".35"/>
<circle cx="120.9" cy="191.7" r=".35"/>
<circle cx="124.4" cy="196.9" r=".35"/>
<circle cx="179" cy="181.5" r=".31"/>
<circle cx="200.2" cy="181.5" r=".31"/>
<circle cx="221.5" cy="181.5" r=".31"/>
<circle cx="242.8" cy="181.6" r=".29"/>
<circle cx="264.1" cy="181.5" r=".31"/>
<circle cx="297.7" cy="181.6" r=".29"/>
<circle cx="319" cy="181.5" r=".31"/>
<circle cx="340.3" cy="181.5" r=".31"/>
<circle cx="361.6" cy="181.5" r=".31"/>
<circle cx="382.9" cy="181.6" r=".29"/>
<circle cx="404.1" cy="181.6" r=".29"/>
<circle cx="50.6" cy="205.1" r=".35"/>
<circle cx="50.6" cy="211.6" r=".35"/>
<circle cx="50.6" cy="208.4" r=".35"/>
<circle cx="51.9" cy="202.1" r=".35"/>
<circle cx="128" cy="202.1" r=".35"/>
<circle cx="129.3" cy="205.1" r=".35"/>
<circle cx="129.3" cy="208.4" r=".35"/>
<circle cx="129.3" cy="211.6" r=".35"/>
<circle cx="179" cy="211.2" r=".41"/>
<circle cx="179" cy="205.7" r=".41"/>
<circle cx="189.6" cy="205.7" r=".41"/>
<circle cx="200.3" cy="205.7" r=".41"/>
<circle cx="200.3" cy="211.2" r=".41"/>
<circle cx="210.9" cy="205.7" r=".41"/>
<circle cx="221.6" cy="205.7" r=".41"/>
<circle cx="221.6" cy="211.2" r=".41"/>
<circle cx="232.2" cy="205.7" r=".41"/>
<circle cx="242.9" cy="211.2" r=".41"/>
<circle cx="242.9" cy="205.7" r=".41"/>
<circle cx="253.5" cy="205.7" r=".41"/>
<circle cx="264.1" cy="205.7" r=".41"/>
<circle cx="264.1" cy="211.2" r=".41"/>
<circle cx="274.7" cy="205.7" r=".41"/>
<circle cx="297.7" cy="211.2" r=".41"/>
<circle cx="297.7" cy="205.7" r=".41"/>
<circle cx="308.3" cy="205.7" r=".41"/>
<circle cx="318.9" cy="205.7" r=".41"/>
<circle cx="318.9" cy="211.2" r=".41"/>
<circle cx="329.6" cy="205.7" r=".41"/>
<circle cx="340.2" cy="205.7" r=".41"/>
<circle cx="340.2" cy="211.2" r=".41"/>
<circle cx="350.9" cy="205.7" r=".41"/>
<circle cx="361.5" cy="211.2" r=".41"/>
<circle cx="361.5" cy="205.7" r=".41"/>
<circle cx="372.1" cy="205.7" r=".41"/>
<circle cx="382.7" cy="205.7" r=".41"/>
<circle cx="382.7" cy="211.2" r=".41"/>
<circle cx="393.4" cy="205.7" r=".41"/>
<circle cx="404" cy="205.7" r=".41"/>
<circle cx="404" cy="211.2" r=".41"/>
</g>
<!-- layer: Visible Narrow (ANSI) -->
<g fill="none" stroke="#000" stroke-width=".21">
<path d="M421.3 38.2l-114.5 66.2M421.9 39.1h.1M333.6 48.3v.1M334.7 47.7v.1M345.1 48.3l-.5 .3M348.9 57.2h.1M349.7 45.7l-.5 .2M349.9 56.5v.1M283.7 76.6l114.5-66.1 16.8 9.6-114.5 66.1zM285 79.1l-2.4 1.4M285.1 79.1l-2.5 1.4M276.8 87v.1"/>
<path d="M277.4 87.3v.1M277.4 87.4v-3.8l6.2-6.8 16.8 9.7 6.1 13.8v3.9M279.7 82.2h.1M288.4 81l-9.6 5.6M300.6 86.4l114.5-66.1 6.2 13.9-114.5 66.1zM306.8 100.3l114.5-66.1v3.9l-114.5 66.1zM307.4 104.6v.1M308.2 104.6v.1M284.9 177.9h-108.2v25.2h108.2M292.1 177.9h114.3v25.2h-114.3M46.7 213v.2M48.3 213v.2"/>
<path d="M48.9 212.8v-9.5l17.3-25.2h47.5l17.3 25.2v9.5M131.6 213v.2M133.2 213v.2M177.8 213v.2M284.9 203.3h-108.2v9.5h108.2M292.1 203.3h114.3v9.5h-114.3M405.3 213v.2"/>
</g>
<!-- layer: Break Line (ANSI) -->
<path d="M284.9 193.9v-19.4v19.4l-1.8 .5 3.6 2.1-1.8 .5v19.4M292.1 193.9v-19.4v19.4l-1.8 .5 3.6 2.1-1.8 .5v19.4" fill="none" stroke="#000" stroke-width=".21"/>
<!-- layer: Bend UP -->
<g fill="none" stroke="#000" stroke-width=".21">
<path d="M26.1 39.9h4.6M31.8 39.9h2.3M35.2 39.9h9.2M45.5 39.9h2.3M49 39.9h9.1M59.2 39.9h2.3M62.7 39.9h9.1M73 39.9h2.2M76.4 39.9h9.1M86.7 39.9h2.3M90.1 39.9h9.2M100.4 39.9h2.3"/>
<path d="M103.8 39.9h9.2M114.1 39.9h2.3M117.5 39.9h9.2M127.8 39.9h2.3M131.3 39.9h9.1M141.5 39.9h2.3M145 39.9h9.1M155.3 39.9h2.2M158.7 39.9h9.1M169 39.9h2.3M172.4 39.9h9.1M182.7 39.9h2.3"/>
<path d="M186.1 39.9h9.2M196.4 39.9h2.3M199.8 39.9h9.2M210.1 39.9h2.3M213.6 39.9h9.1M223.8 39.9h2.3M227.3 39.9h9.1M237.6 39.9h2.2M241 39.9h9.1M251.3 39.9h2.3M254.7 39.9h4.6M26.1 132.8h4.6"/>
<path d="M31.8 132.8h2.3M35.2 132.8h9.2M45.5 132.8h2.3M49 132.8h9.1M59.2 132.8h2.3M62.7 132.8h9.1M73 132.8h2.2M76.4 132.8h9.1M86.7 132.8h2.3M90.1 132.8h9.2M100.4 132.8h2.3M103.8 132.8h9.2"/>
<path d="M114.1 132.8h2.3M117.5 132.8h9.2M127.8 132.8h2.3M131.3 132.8h9.1M141.5 132.8h2.3M145 132.8h9.1M155.3 132.8h2.2M158.7 132.8h9.1M169 132.8h2.3M172.4 132.8h9.1M182.7 132.8h2.3M186.1 132.8h9.2"/>
<path d="M196.4 132.8h2.3M199.8 132.8h9.2M210.1 132.8h2.3M213.6 132.8h9.1M223.8 132.8h2.3M227.3 132.8h9.1M237.6 132.8h2.2M241 132.8h9.1M251.3 132.8h2.3M254.7 132.8h4.6"/>
</g>
<!-- layer: Bend DOWN -->
<g fill="none" stroke="#000" stroke-width=".21">
<path d="M26 47h4.6M26 40.1v2.3M26 44.7v6M26 51.6v1.9M26 54.4v7.4M31.7 47h2.3M35.2 47h9.1M45.5 47h2.3M48.9 47h9.1M59.2 47h2.3M62.6 47h9.2M72.9 47h2.3"/>
<path d="M76.3 47h9.2M86.6 47h2.3M90 47h9.3M100.4 47h2.3M103.8 47h9.2M114.1 47h2.3M117.5 47h9.2M127.8 47h2.3M131.3 47h9.1M141.5 47h2.3M145 47h9.2M155.3 47h2.3"/>
<path d="M158.7 47h9.2M169 47h2.3M172.5 47h9.1M182.8 47h2.2M186.2 47h9.1M196.5 47h2.3M199.9 47h9.1M210.2 47h2.3M213.6 47h9.2M224 47h2.3M227.4 47h9.1M237.7 47h2.3"/>
<path d="M241.1 47h9.2M251.4 47h2.3M254.8 47h4.6M259.5 40.1v2.3M259.5 44.7v6M259.5 51.6v1.9M259.5 54.4v7.4M26 62.7v1.9M26 65.5v7.5M26 74v1.9M26 76.8v7.7M26 69.2h4.5"/>
<path d="M31.7 69.2h2.3M35.1 69.2h9.2M45.5 69.2h2.3M48.9 69.2h9.1M59.2 69.2h2.3M62.6 69.2h9.2M72.9 69.2h2.3M76.3 69.2h9.2M86.6 69.2h2.3M90 69.2h9.3M100.4 69.2h2.3M103.8 69.2h9.2"/>
<path d="M114.1 69.2h2.3M117.5 69.2h9.2M127.8 69.2h2.3M131.3 69.2h9.1M141.5 69.2h2.3M145 69.2h9.2M155.3 69.2h2.3M158.7 69.2h9.2M169 69.2h2.3M172.5 69.2h9.1M182.8 69.2h2.2M186.2 69.2h9.1"/>
<path d="M196.5 69.2h2.3M199.9 69.2h9.1M210.2 69.2h2.3M213.7 69.2h9.1M224 69.2h2.3M227.4 69.2h9.1M237.7 69.2h2.3M241.1 69.2h9.2M251.4 69.2h2.3M254.8 69.2h4.6M259.5 62.7v1.9M259.5 65.5v7.5"/>
<path d="M259.5 74v1.9M259.5 76.8v7.7M26 85.4v1.9M26 88.3v7.6M26 96.9v1.9M26 99.8v7.5M259.5 85.4v1.9M259.5 88.3v7.6M259.5 96.9v1.9M259.5 99.8v7.5M26 108.2v1.8M26 111v7.4"/>
<path d="M26 119.3v1.9M26 103.6h4.5M31.7 103.6h2.3M35.1 103.6h9.2M45.5 103.6h2.3M48.9 103.6h9.1M59.2 103.6h2.3M62.6 103.6h9.2M72.9 103.6h2.3M76.3 103.6h9.2M86.6 103.6h2.3M90 103.6h9.3"/>
<path d="M100.4 103.6h2.3M103.8 103.6h9.2M114.1 103.6h2.3M117.5 103.6h9.2M127.8 103.6h2.3M131.3 103.6h9.1M141.5 103.6h2.3M145 103.6h9.2M155.3 103.6h2.3M158.7 103.6h9.2M169 103.6h2.3M172.5 103.6h9.1"/>
<path d="M182.8 103.6h2.2M186.2 103.6h9.1M196.5 103.6h2.3M199.9 103.6h9.1M210.2 103.6h2.3M213.7 103.6h9.1M224 103.6h2.3M227.4 103.6h9.1M237.7 103.6h2.3M241.1 103.6h9.2M251.4 103.6h2.3M254.8 103.6h4.6"/>
<path d="M259.5 108.2v1.8M259.5 111v7.4M259.5 119.3v1.9M26 122v6.1M26 130.4v2.3M26 125.8h4.6M31.7 125.8h2.3M35.2 125.8h9.1M45.5 125.8h2.3M48.9 125.8h9.1M59.2 125.8h2.3M62.6 125.8h9.2"/>
<path d="M72.9 125.8h2.3M76.3 125.8h9.2M86.6 125.8h2.3M90 125.8h9.3M100.4 125.8h2.3M103.8 125.8h9.2M114.1 125.8h2.3M117.5 125.8h9.2M127.8 125.8h2.3M131.3 125.8h9.1M141.5 125.8h2.3M145 125.8h9.2"/>
<path d="M155.3 125.8h2.3M158.7 125.8h9.2M169 125.8h2.3M172.5 125.8h9.1M182.8 125.8h2.2M186.2 125.8h9.1M196.5 125.8h2.3M199.9 125.8h9.1M210.2 125.8h2.3M213.6 125.8h9.2M224 125.8h2.3M227.4 125.8h9.1"/>
<path d="M237.7 125.8h2.3M241.1 125.8h9.2M251.4 125.8h2.3M254.8 125.8h4.6M259.5 122v6.1M259.5 130.4v2.3"/>
</g>
<!-- layer: Border (ANSI) -->
<path d="M6.3 6.4h419.1v266.6h-419.1z" fill="none" stroke="#000" stroke-width=".21"/>
<!-- layer: Title (ANSI) -->
<g fill="none" stroke="#000" stroke-width=".21">
<path d="M288.3 231.9h137.1v41.1h-137.1zM359.4 231.9v30.2M387.3 231.9v15.9M392.9 236.5h5.1M395.5 233.9v5.1M410.2 236.5h1.8M411.5 234.9l6.3-1v5.1l-6.3-1zM412.9 236.5h3.5M417.3 236.5h1.8M288.3 256.6h71.1M288.3 251.1h71.1M288.3 245.6h71.1"/>
<path d="M308.6 245.6v27.4M334 245.6v5.5M377.5 255.8h2M377.6 252.5h2.1M377.8 249.1h2M425.4 247.8h-38.1v14.3M288.3 267.6h127.6M288.3 262.1h137.1M377 260.5h2M384.2 270.3h31.7M384.2 267.6v5.4M415.9 262.1v10.9"/>
<circle cx="395.5" cy="236.4" r="2.51"/>
<circle cx="395.5" cy="236.4" r="1.56"/>
</g>
<!-- layer: Dimension (ANSI) -->
<g fill="none" stroke="#000" stroke-width=".21">
<path d="M23.2 19.7v18.8M262.2 19.7v18.8M23.2 22.9l2.5-.5v1zM23.2 22.9h117.2M137 29h4.5v8.8M141 35.3h1l-.5 2.5zM141.5 39.9l.5 2.6h-1zM141.5 39.9v5.1M150 22.9h112.2M154.8 37.8l.5 2.5h-1zM154.8 35.7v11.3M246.2 37.8l.5 2.5h-1z"/>
<path d="M246.2 37.8v13.9M259.7 22.4l2.5 .5-2.5 .5zM260 37.8h11.6M268.4 37.8l.5 2.5h-1zM268.4 37.8v46.8M154.3 44.5h1l-.5 2.5zM246.2 55.3v13.9M245.7 66.7h1l-.5 2.5zM268.4 88.2v26.8M17.5 112.5h5.7M20.7 112l2.5 .5-2.5 .5zM26 112.5l2.4-.5v1z"/>
<path d="M26 112.5h5M246.2 103.6l.5 2.4h-1zM246.2 103.6v13.9M254.4 116.8h5.1M256.9 116.3l2.6 .5-2.6 .5zM262.2 116.8l2.5-.5v1zM262.2 116.8h5.7M268.4 118.6v16.4M149.4 130.3h.9l-.5 2.5zM149.8 135l.5 2.5h-.9zM149.8 135v9.3h-6.2M149.8 127.8v5"/>
<path d="M159.9 132.5h1l-.5 2.5zM160.4 125.8l.5 2.5h-1zM160.4 125.8v11.3M245.7 132.5h1l-.5 2.5zM246.2 121v14M260 135h11.6M267.9 132.5h1l-.5 2.5zM176.2 156.9v19.6M404.3 159.6l2.5 .5-2.5 .5zM406.8 156.9v19.6M63.6 180l2.5-.1-2.3 1.1zM66.1 179.9l-6.5 1.5h-3"/>
<path d="M86.9 175.2h1l-.5 2.5zM87.4 173.1v4.6M162.2 177.7h12.9M165.4 177.7l.5 2.5h-1zM165.4 177.7v16M176.2 160.1l2.6-.5v1zM176.2 160.1h23.1l.5 .9 .9-1.9 .5 1h85.6M296.3 160.1h110.5M87.4 181.7l.5 2.4h-1zM87.4 181.7v5M165.4 197.2v16M40.1 218.6h5.4"/>
<path d="M43 218.1l2.5 .5-2.5 .5zM43.1 207.3h5.4M45.5 214.6v15.6M46 206.8l2.5 .5-2.5 .5zM48.6 218.6l2.6-.5v1zM48.6 218.6h5.1M48.6 214.4v7.3M52.5 207.3l2.4-.5v1zM52.5 207.3h5M122.1 208h5.3M125 207.5l2.4 .5-2.4 .5zM125.9 218.4h5.3"/>
<path d="M128.7 217.9l2.5 .5-2.5 .5zM131.2 214.4v7.2M131.4 208l2.5-.5v1zM131.4 208h5M134.4 218.4l2.5-.5v1zM134.4 214.8v15.4M134.4 218.4h5M136 213.2h9.1M136 213h9.1M141.4 210.5h1l-.5 2.5zM141.9 213.2l.5 2.5h-1zM141.9 213.2v5"/>
<path d="M145.2 206.2h-3.3v6.8M162.2 213.2h12.9M164.9 210.7h1l-.5 2.5zM45.5 227l2.5-.5v1zM45.5 227h40.4M94 227h40.4M131.9 226.5l2.5 .5-2.5 .5z"/>
</g>
<g fill="#000">
<path d="M23.2 22.9l2.5-.5v1zM141 35.3h1l-.5 2.5zM259.7 22.4l2.5 .5-2.5 .5zM141.5 39.9l.5 2.6h-1zM154.3 44.5h1l-.5 2.5zM154.8 37.8l.5 2.5h-1zM246.2 37.8l.5 2.5h-1zM268.4 37.8l.5 2.5h-1zM245.7 66.7h1l-.5 2.5zM20.7 112l2.5 .5-2.5 .5zM26 112.5l2.4-.5v1zM246.2 103.6l.5 2.4h-1z"/>
<path d="M256.9 116.3l2.6 .5-2.6 .5zM262.2 116.8l2.5-.5v1zM149.4 130.3h.9l-.5 2.5zM149.8 135l.5 2.5h-.9zM159.9 132.5h1l-.5 2.5zM160.4 125.8l.5 2.5h-1zM245.7 132.5h1l-.5 2.5zM267.9 132.5h1l-.5 2.5zM176.2 160.1l2.6-.5v1zM86.9 175.2h1l-.5 2.5zM404.3 159.6l2.5 .5-2.5 .5zM63.6 180l2.5-.1-2.3 1.1z"/>
<path d="M87.4 181.7l.5 2.4h-1zM165.4 177.7l.5 2.5h-1zM43 218.1l2.5 .5-2.5 .5zM46 206.8l2.5 .5-2.5 .5zM48.6 218.6l2.6-.5v1zM52.5 207.3l2.4-.5v1zM125 207.5l2.4 .5-2.4 .5zM128.7 217.9l2.5 .5-2.5 .5zM131.4 208l2.5-.5v1zM134.4 218.4l2.5-.5v1zM141.4 210.5h1l-.5 2.5zM141.9 213.2l.5 2.5h-1z"/>
<path d="M164.9 210.7h1l-.5 2.5zM45.5 227l2.5-.5v1zM131.9 226.5l2.5 .5-2.5 .5z"/>
</g>
<text font-size="3.5" x="309.4" y="271.4">OM_CAGE-011</text>
<g font-size="2.8">
<text x="360.3" y="239.6">UNLESS OTHERWISE</text>
<text x="365.1" y="236.3">TOLERANCES</text>
<text x="366.7" y="243">SPECIFIED</text>
<text x="395" y="242.9">THIRD ANGLE</text>
<text x="293.6" y="249.4">DRAWN</text>
<text x="318.8" y="249.1">josh</text>
<text x="339.5" y="249.2">10/25/2025</text>
<text x="363.2" y="248.7">X.X</text>
<text x="377.8" y="248.7">+ .1</text>
<text x="395.9" y="246.2">PROJECTION</text>
<text x="292" y="254.9">MATERIAL</text>
<text x="319.8" y="254.9">16GA 5052 ALUMINUM</text>
<text x="363.2" y="252">X.XX</text>
<text x="363.2" y="255.3">X.XXX</text>
<text x="377.5" y="255.3">+ .01</text>
<text x="377.6" y="252">+ .04</text>
<text x="294" y="260.3">FINISH</text>
<text x="309.4" y="260.1">RAL 7001, SILVER GREY, AS ASSEMBLY</text>
<text x="363.2" y="260.1">ANGULAR + 1°</text>
<text x="289.7" y="265.8">DESCRIPTION</text>
<text x="309.4" y="265.7">Cage Wrap, Full Length</text>
<text x="418" y="265.4">REV</text>
<text x="289.3" y="271.3">PART NUMBER</text>
</g>
<g font-size="2.6">
<text x="141.2" y="23.9">104.53</text>
<text x="131.2" y="30">.944</text>
<text x="151.6" y="34.9">4.019</text>
<text x="105.5" y="42.7">UP 90.0° R.06</text>
<text x="95.6" y="49.7">DOWN 34.5° R.06</text>
<text x="242.3" y="54.5">13.744</text>
<text x="132.2" y="68.4">DOWN 55.5° R.06</text>
<text x="265.2" y="87.3">42.51</text>
<text x="137.4" y="102.7">DOWN 55.5° R.06</text>
<text x="10.2" y="113.4">1.194</text>
<text x="268.7" y="117.7">1.194</text>
<text x="121.5" y="125">DOWN 34.5° R.06</text>
<text x="242.3" y="120.2">13.744</text>
<text x="111.3" y="132">UP 90.0° R.06</text>
<text x="157.2" y="139.8">4.019</text>
<text x="137.7" y="145.2">.944</text>
<text x="287.5" y="161">102.25</text>
<text x="84.9" y="172.3">1.25</text>
<text x="162.1" y="196.4">11.19</text>
<text x="37.2" y="208.3">1.25</text>
<text x="116.2" y="208.9">1.25</text>
<text x="146" y="207.2">.06</text>
<text x="34.2" y="219.5">1.00</text>
<text x="120" y="219.4">1.00</text>
<text x="86.7" y="228">28.00</text>
</g>
<text font-size="2.5" x="50" y="182.3">⌀.63</text>
<g font-size="2.1">
<text x="289.6" y="234.8">PROPRIETARY NOTICE: THIS DOCUMENT IS THE EXCLUSIVE</text>
<text x="289.6" y="237.2">PROPERTY OF NEUWEG INDUSTRIES, IS CONFIDENTIAL, AND IS TO BE</text>
<text x="289.6" y="239.8">USED ONLY FOR THE PURPOSE FOR WHICH IT IS LOANED, IS TO BE</text>
<text x="289.6" y="242.3">RETURNED UPON REQUEST, AND IS NOT TO BE COPIED OR</text>
<text x="289.6" y="244.8">REPRODUCED WITHOUT WRITTEN PERMISSION.</text>
<text x="384.7" y="269.6">SHEET 1 OF 1</text>
<text x="384.7" y="272.4">WEIGHT: N/A</text>
</g>
</svg>
